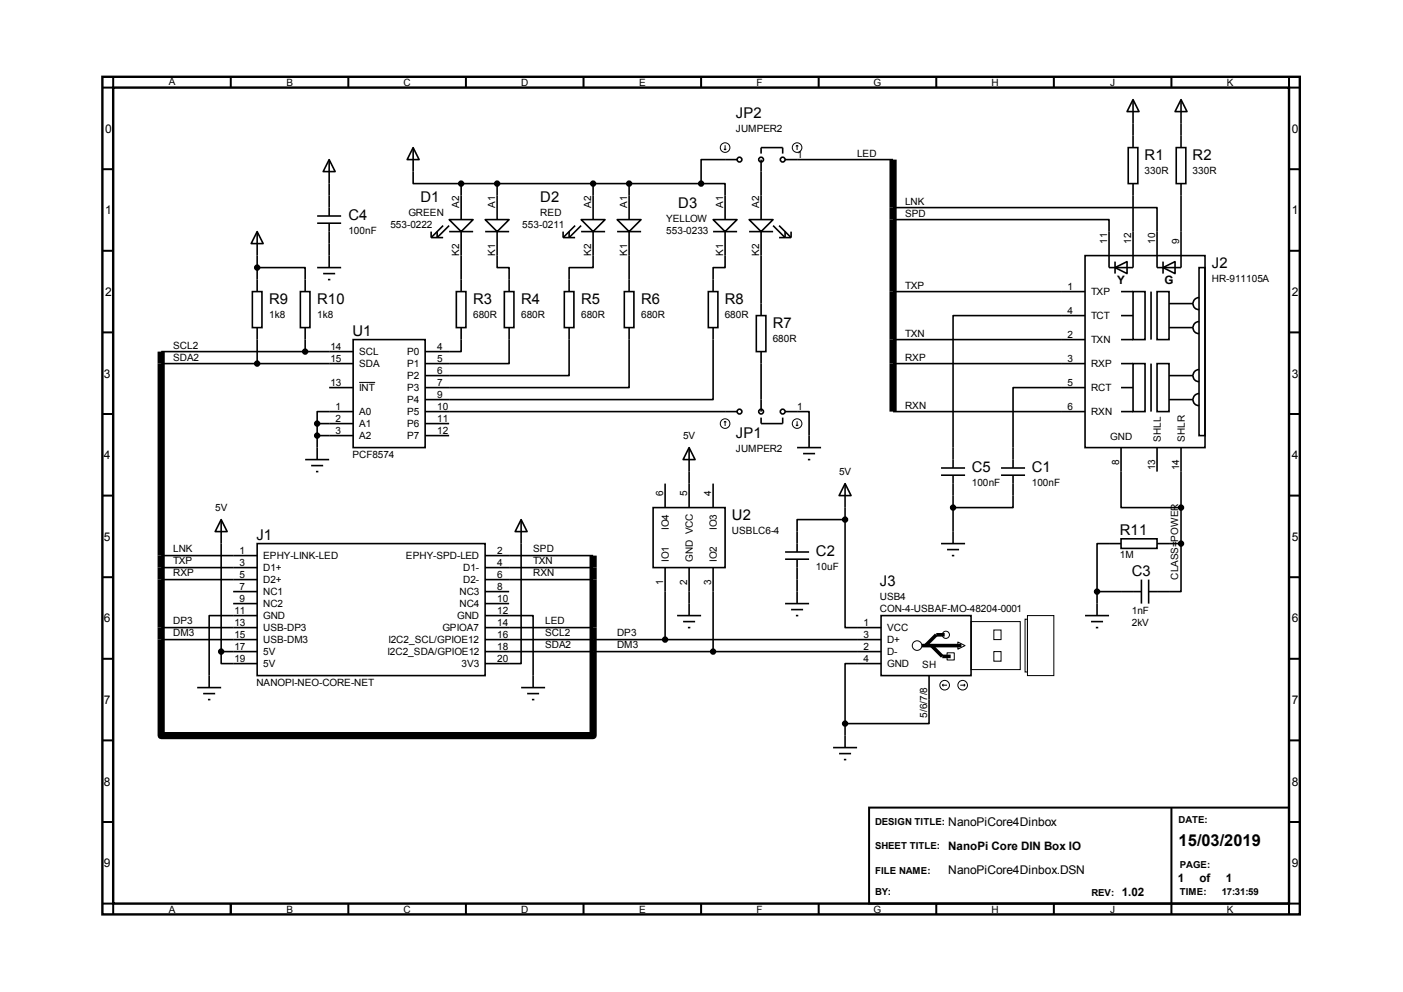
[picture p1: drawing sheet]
<svg xmlns="http://www.w3.org/2000/svg" width="297mm" height="210mm" viewBox="0 0 297 210" stroke-linecap="round" stroke-linejoin="round" font-family="sans-serif">
<path d="M21.7 16.3h253.5v177.2h-253.5zM24 18.5h248.9v172.8h-248.9z" fill="none" stroke="#000" stroke-width=".51"/>
<g fill="none" stroke="#000" stroke-width=".42">
<path d="M24 16.3v2.2h-2.3M48.9 16.3v2.2M73.7 16.3v2.2M98.6 16.3v2.2M123.5 16.3v2.2M148.4 16.3v2.2M173.3 16.3v2.2M198.2 16.3v2.2M223.1 16.3v2.2M248 16.3v2.2M272.9 16.3v2.2h2.3M21.7 35.8h2.3"/>
<path d="M272.9 35.8h2.3M21.7 53.1h2.3M272.9 53.1h2.3M21.7 70.4h2.3M272.9 70.4h2.3M21.7 87.6h2.3M272.9 87.6h2.3M21.7 104.9h2.3M272.9 104.9h2.3M21.7 122.2h2.3M21.7 139.4h2.3M272.9 122.2h2.3"/>
<path d="M272.9 139.4h2.3M21.7 156.7h2.3M272.9 156.7h2.3M21.7 174h2.3M184 170.9h88.9v20.4h-88.9zM248 170.9v22.6M272.9 174h2.3M21.7 191.3h2.3v2.2M48.9 191.3v2.2M73.7 191.3v2.2M98.6 191.3v2.2M123.5 191.3v2.2"/>
<path d="M148.4 191.3v2.2M173.3 191.3v2.2M198.2 191.3v2.2M223.1 191.3v2.2M275.2 191.3h-2.3v2.2"/>
</g>
<path d="M189.1 33.8v53.3M34.1 74.4v81.3h91.5v-38.1" fill="none" stroke="#000" stroke-width="1.5" stroke-linecap="butt"/>
<g fill="none" stroke="#000" stroke-width=".34">
<path d="M69.7 33.8l1.3 2.5h-2.6zM69.7 33.8v11.9M87.5 31.2l1.2 2.6h-2.5zM87.5 31.2v7.7h10.1M97.6 38.9v7.6M97.6 38.9h50.8M105.2 38.9v7.6M125.6 38.9v7.6M133.2 38.9v7.6M148.4 38.9h5.1v7.6M156 33.8h-7.6v5.1M161.1 32.5v-1.3h4.6v1.3"/>
<path d="M161.1 33.8v12.7M166.2 33.8h22.9M238.8 31.2h2.1v7.7h-2.1zM239.9 21.1l1.2 2.5h-2.5zM239.9 38.9v17.7h-5.1v-10.1h-45.7M239.9 21.1v10.1M249 31.2h2v7.7h-2zM250 21.1l1.3 2.5h-2.5zM250 38.9v17.7h-5.1v-12.7h-55.8M250 21.1v10.1M54.4 49l1.3 2.6h-2.5zM54.4 56.6h10.2v5.1"/>
<path d="M54.4 49v12.7M67.1 45.7h5.1M67.1 47.2h5.1M67.1 56.6h5.1M68.4 57.9h2.6M69.4 59.2h.5M69.7 47.2v9.4M91.3 49v1.3M91.3 50.3h2.5M93.8 47.8l-2.5 2.5M95.1 46.5h5.1l-2.6 2.5zM95.1 49h5.1"/>
<path d="M95.1 47.8l-2.6 2.5v-1.3M97.6 49v12.7M102.7 46.5h5.1l-2.6 2.5zM102.7 49h5.1M105.2 49v7.6h2.6v5.1M119.2 50.3h2.6M119.2 49v1.3M121.8 47.8l-2.6 2.5M123 46.5h5.1l-2.5 2.5zM123 49h5.1M123 47.8l-2.5 2.5v-1.3M125.6 49v7.6h-5.1v5.1"/>
<path d="M130.6 46.5h5.1l-2.5 2.5zM130.6 49h5.1M133.2 49v12.7M151 46.5h5l-2.5 2.5zM151 49h5M153.5 49v7.6h-2.5v5.1M158.6 46.5h5.1l-2.6 2.5zM158.6 49h5.1M161.1 49v17.8M163.7 47.8l2.5 2.5v-1.3M164.9 50.3h2.6M164.9 47.8l2.6 2.5"/>
<path d="M167.5 49v1.3M229.7 54.1h25.4v40.6h-25.4zM236.1 56.6l2.5-1.2v2.5zM236.1 55.4v2.5M246.2 56.6l2.6-1.2v2.5zM246.2 55.4v2.5M253.8 56.6h1.3v35.6h-1.3zM34.1 74.4h40.7M34.1 77h40.7M53.4 61.7h2.1v7.6h-2.1zM54.4 69.3v7.7M63.6 61.7h2v7.6h-2z"/>
<path d="M64.6 69.3v5.1M74.8 71.9h15.2v22.8h-15.2zM96.6 61.7h2v7.6h-2zM97.6 69.3v5.1h-7.6M106.8 61.7h2v7.6h-2zM107.8 69.3v7.7h-17.8M119.5 61.7h2v7.6h-2zM120.5 69.3v10.2h-30.5M132.2 61.7h2v7.6h-2zM133.2 69.3v12.7h-43.2M149.9 61.7h2.1v7.6h-2.1zM151 69.3v15.3h-61"/>
<path d="M160.1 66.8h2v7.6h-2zM161.1 74.4v12.7M189.1 77h40.6M189.1 71.9h40.6M189.1 61.7h40.6M229.7 66.8h-27.9v32.3M237.3 77h2.6M237.3 71.9h2.6M237.3 61.7h2.6M237.3 66.8h2.6M239.9 61.7h2.5v10.2h-2.5zM239.9 77h2.5v10.1h-2.5z"/>
<path d="M243.7 61.7v10.2M243.7 77v10.1M244.9 61.7h2.6v10.2h-2.6zM244.9 77h2.6v10.1h-2.6zM247.5 79.5h5.1M247.5 69.3h5.1M247.5 64.3h5.1M252.6 69.3a1.2 1.2 0 0 0 1.2 1.3M252.6 64.3a1.2 1.2 0 0 0 1.2 1.2M252.6 79.5a1.2 1.2 0 0 0 1.2 1.3M253.8 68.1a1.25 1.25 0 0 0-1.2 1.2M253.8 63a1.25 1.25 0 0 0-1.2 1.3"/>
<path d="M253.8 78.2a1.25 1.25 0 0 0-1.2 1.3M64.6 97.3h5.1M65.9 98.6h2.5M66.9 99.8h.5M67.1 89.7h7.7M67.1 89.7v7.6M67.1 92.2h7.7M69.7 82h5.1M74.8 87.1h-7.7v2.6M90 89.7h5.1M90 92.2h5.1M90 87.1h66"/>
<path d="M145.9 94.7l1.3 2.6h-2.6zM145.9 94.7v12.7M161.1 88.4v1.3h4.6v-1.3M166.2 87.1h5.1v7.6M168.7 94.7h5.1M170 96h2.6M171 97.3h.5M189.1 87.1h40.6M199.2 99.1h5.1M211.9 99.1h5.1M229.7 82h-15.2v17.1M237.3 94.7v12.7h12.7"/>
<path d="M237.3 87.1h2.6M237.3 82h2.6M244.9 94.7v5.1M247.5 84.6h5.1M250 94.7v20.4M252.6 84.6a1.2 1.2 0 0 0 1.2 1.3M253.8 83.3a1.25 1.25 0 0 0-1.2 1.3M34.1 117.6h20.3M46.8 110l1.3 2.5h-2.5zM46.8 110v27.9M54.4 115.1h48.3v27.9h-48.3zM102.7 117.6h22.9"/>
<path d="M110.3 110l1.3 2.5h-2.5zM110.3 110v30.5h-7.6M138.3 107.4h15.2v12.7h-15.2zM140.8 102.4v5M151 102.4v5M166.2 116.8h5.1M166.2 118.4h5.1M168.7 118.4v9.4M178.9 102.4l1.3 2.5h-2.6zM178.9 110v22.8h7.6M178.9 110h-10.2v6.8M178.9 102.4v7.6"/>
<path d="M199.2 115.1h5.1M199.2 100.6h5.1M200.5 116.3h2.5M201.5 117.6h.5M201.8 100.6v14.5M211.9 100.6h5.1M214.5 100.6v6.8h-12.7M237.3 114h7.6v2.1h-7.6zM237.3 115.1h-5.1v10.1M244.9 115.1h5.1M250 115.1v10.1h-6.8M34.1 120.1h20.3"/>
<path d="M34.1 122.7h20.3M34.1 135.4h20.3M34.1 132.8h20.3M46.8 137.9v2.6h7.6M46.8 137.9h7.6M49.4 125.2h5M49.4 127.8h5M54.4 130.3h-10.1v15.2M102.7 130.3h10.2v15.2M102.7 137.9h83.8M102.7 120.1h22.9M102.7 122.7h22.9"/>
<path d="M102.7 135.4h83.8M102.7 132.8h22.9M102.7 125.2h5.1M102.7 127.8h5.1M140.8 120.1v15.3M143.3 130.3h5.1M144.6 131.6h2.6M145.6 132.8h.5M145.9 120.1v10.2M151 120.1v17.8M166.2 127.8h5.1M167.5 129h2.5"/>
<path d="M168.5 130.3h.5M186.5 130.3h19.1v12.7h-19.1zM229.7 130.3h5.1M231 131.6h2.5M232 132.8h.5M232.2 125.2v5.1M232.2 125.2h9.4M241.6 122.7v5.1M243.2 122.7v5.1M41.7 145.5h5.1M43 146.8h2.6M44 148.1h.5"/>
<path d="M110.3 145.5h5.1M111.6 146.8h2.5M112.6 148.1h.5M176.4 158.2h5M177.6 159.5h2.6M178.9 153.2v5M186.5 140.5h-7.6v12.7M196.7 143v10.2h-17.8M178.6 160.8h.6"/>
<circle cx="97.6" cy="38.9" r=".51"/>
<circle cx="105.2" cy="38.9" r=".51"/>
<circle cx="125.6" cy="38.9" r=".51"/>
<circle cx="133.2" cy="38.9" r=".51"/>
<circle cx="148.4" cy="38.9" r=".51"/>
<circle cx="156.5" cy="33.8" r=".51"/>
<circle cx="161.1" cy="33.8" r=".51"/>
<circle cx="165.7" cy="33.8" r=".51"/>
<circle cx="54.4" cy="56.6" r=".51"/>
<circle cx="54.4" cy="77" r=".51"/>
<circle cx="64.6" cy="74.4" r=".51"/>
<circle cx="67.1" cy="92.2" r=".51"/>
<circle cx="67.1" cy="89.7" r=".51"/>
<circle cx="156.5" cy="87.1" r=".51"/>
<circle cx="161.1" cy="87.1" r=".51"/>
<circle cx="165.7" cy="87.1" r=".51"/>
<circle cx="178.9" cy="110" r=".51"/>
<circle cx="201.8" cy="107.4" r=".51"/>
<circle cx="250" cy="107.4" r=".51"/>
<circle cx="250" cy="115.1" r=".51"/>
<circle cx="46.8" cy="137.9" r=".51"/>
<circle cx="140.8" cy="135.4" r=".51"/>
<circle cx="151" cy="137.9" r=".51"/>
<circle cx="232.2" cy="125.2" r=".51"/>
<circle cx="178.9" cy="153.2" r=".51"/>
</g>
<g fill="none" stroke="#000" stroke-width=".21">
<path d="M153.2 31.5l.3 .3M153.5 30.7v1.1M153.8 31.5l-.3 .3M168.7 30.7v1.1M168.7 30.7l.3 .3M168.7 30.7l-.2 .3M76 80.9h3.4M153.5 89.2l.3 .2M153.5 89.2l-.3 .2M153.5 89.2v1M168.5 89.9l.2 .3M168.7 89.2v1"/>
<path d="M169 89.9l-.3 .3M200.5 138.2h1.5v1.5h-1.5zM202.8 135.9l1.5 .8-1.5 .7zM205.6 131.6h10.4v10.1h-10.4zM210.4 137.9h1.5v2.1h-1.5zM210.4 133.4h1.5v2h-1.5zM217 131.1h.5v11.1h-.5zM217.5 130.3h5.6v12.7h-5.6zM199.5 145l.2 .3M199.5 145h1M199.7 144.8l-.2 .2M203.3 145h1"/>
<path d="M204 144.8l.3 .2M204.3 145l-.3 .3"/>
<circle cx="153.5" cy="31.2" r="1.02"/>
<circle cx="168.7" cy="31.2" r="1.02"/>
<circle cx="153.5" cy="89.7" r="1.02"/>
<circle cx="168.7" cy="89.7" r="1.02"/>
<circle cx="194.1" cy="136.7" r="1.02"/>
<circle cx="200.2" cy="134.4" r=".76"/>
<circle cx="200" cy="145" r="1.02"/>
<circle cx="203.8" cy="145" r="1.02"/>
</g>
<path d="M195.2 136.7h8.3M197.2 136.7l2.3 2.2h1.8M200 134.4h-1.8l-2.3 2.3" fill="none" stroke="#000" stroke-width=".76" stroke-linecap="butt"/>
<g fill="#000">
<circle cx="97.6" cy="38.9" r=".51"/>
<circle cx="105.2" cy="38.9" r=".51"/>
<circle cx="125.6" cy="38.9" r=".51"/>
<circle cx="133.2" cy="38.9" r=".51"/>
<circle cx="148.4" cy="38.9" r=".51"/>
<circle cx="54.4" cy="56.6" r=".51"/>
<circle cx="54.4" cy="77" r=".51"/>
<circle cx="64.6" cy="74.4" r=".51"/>
<circle cx="67.1" cy="92.2" r=".51"/>
<circle cx="67.1" cy="89.7" r=".51"/>
<circle cx="178.9" cy="110" r=".51"/>
<circle cx="201.8" cy="107.4" r=".51"/>
<circle cx="250" cy="107.4" r=".51"/>
<circle cx="250" cy="115.1" r=".51"/>
<circle cx="46.8" cy="137.9" r=".51"/>
<circle cx="140.8" cy="135.4" r=".51"/>
<circle cx="151" cy="137.9" r=".51"/>
<circle cx="232.2" cy="125.2" r=".51"/>
<circle cx="178.9" cy="153.2" r=".51"/>
</g>
<text font-size="3.5" x="249.5" y="179">15/03/2019</text>
<g font-size="3.1">
<text x="155.8" y="25.1">JP2</text>
<text x="242.3" y="34">R1</text>
<text x="252.5" y="34">R2</text>
<text x="73.7" y="46.7">C4</text>
<text x="89" y="42.8">D1</text>
<text x="114.4" y="42.8">D2</text>
<text x="143.6" y="44.1">D3</text>
<text x="256.5" y="56.8">J2</text>
<text x="57" y="64.4">R9</text>
<text x="67.1" y="64.4">R10</text>
<text x="100.2" y="64.4">R3</text>
<text x="110.3" y="64.4">R4</text>
<text x="123" y="64.4">R5</text>
<text x="135.7" y="64.4">R6</text>
<text x="153.4" y="64.4">R8</text>
<text x="74.6" y="71.1">U1</text>
<text x="163.6" y="69.5">R7</text>
<text x="155.8" y="92.8">JP1</text>
<text x="205.7" y="100">C5</text>
<text x="218.4" y="100">C1</text>
<text x="154.9" y="110.1">U2</text>
<text x="237.1" y="113.2">R11</text>
<text x="54.3" y="114.2">J1</text>
<text x="172.7" y="117.7">C2</text>
<text x="186.3" y="124">J3</text>
<text x="239.6" y="121.8">C3</text>
</g>
<g font-size="2.5">
<text x="22.3" y="28.1">0</text>
<text x="273.5" y="28.1">0</text>
<text x="22.3" y="45.4">1</text>
<text x="273.5" y="45.4">1</text>
<text x="22.3" y="62.7">2</text>
<text x="236.5" y="60.1">Y</text>
<text x="246.5" y="60.1">G</text>
<text x="273.5" y="62.7">2</text>
<text x="22" y="79.9">3</text>
<text x="273.5" y="79.9">3</text>
<text x="22" y="97.2">4</text>
<text x="273.5" y="97.2">4</text>
<text x="22" y="114.5">5</text>
<text x="273.5" y="114.5">5</text>
<text x="22" y="131.7">6</text>
<text x="273.5" y="131.7">6</text>
<text x="22" y="149">7</text>
<text x="273.5" y="149">7</text>
<text x="22" y="166.3">8</text>
<text x="273.5" y="166.3">8</text>
<text x="200.7" y="179.9">NanoPi Core DIN Box IO</text>
<text x="200.7" y="174.8">NanoPiCore4Dinbox</text>
<text x="22" y="183.6">9</text>
<text x="200.7" y="185.1">NanoPiCore4Dinbox.DSN</text>
<text x="273.5" y="183.6">9</text>
<text x="237.5" y="189.7">1.02</text>
<text x="249.3" y="186.7">1</text>
<text x="253.9" y="186.7">of</text>
<text x="259.5" y="186.7">1</text>
</g>
<g font-size="2.1">
<text x="35.7" y="18">A</text>
<text x="60.6" y="18.3">B</text>
<text x="85.4" y="18.3">C</text>
<text x="110.3" y="18.3">D</text>
<text x="135.3" y="18.3">E</text>
<text x="160.2" y="18.3">F</text>
<text x="184.9" y="18.3">G</text>
<text x="209.9" y="18.3">H</text>
<text x="235" y="18.3">J</text>
<text x="259.7" y="18.3">K</text>
<text x="155.8" y="27.9">JUMPER2</text>
<text x="168.7" y="33.4">1</text>
<text x="181.4" y="33.2">LED</text>
<text x="242.3" y="36.8">330R</text>
<text x="252.5" y="36.8">330R</text>
<text x="86.4" y="45.7">GREEN</text>
<text x="97.2" y="43.9" transform="rotate(-90 97.2 43.9)">A2</text>
<text x="104.8" y="43.9" transform="rotate(-90 104.8 43.9)">A1</text>
<text x="114.4" y="45.7">RED</text>
<text x="125.2" y="43.9" transform="rotate(-90 125.2 43.9)">A2</text>
<text x="132.8" y="43.9" transform="rotate(-90 132.8 43.9)">A1</text>
<text x="141.1" y="47">YELLOW</text>
<text x="153.1" y="43.9" transform="rotate(-90 153.1 43.9)">A1</text>
<text x="160.7" y="43.9" transform="rotate(-90 160.7 43.9)">A2</text>
<text x="191.6" y="43.3">LNK</text>
<text x="191.6" y="45.9">SPD</text>
<text x="73.7" y="49.5">100nF</text>
<text x="82.6" y="48.3">553-0222</text>
<text x="110.6" y="48.3">553-0211</text>
<text x="141.1" y="49.5">553-0233</text>
<text x="234.4" y="51.6" transform="rotate(-90 234.4 51.6)">11</text>
<text x="239.5" y="51.6" transform="rotate(-90 239.5 51.6)">12</text>
<text x="244.6" y="51.6" transform="rotate(-90 244.6 51.6)">10</text>
<text x="249.6" y="51.6" transform="rotate(-90 249.6 51.6)">9</text>
<text x="97.2" y="54.1" transform="rotate(-90 97.2 54.1)">K2</text>
<text x="104.8" y="54.1" transform="rotate(-90 104.8 54.1)">K1</text>
<text x="125.2" y="54.1" transform="rotate(-90 125.2 54.1)">K2</text>
<text x="132.8" y="54.1" transform="rotate(-90 132.8 54.1)">K1</text>
<text x="153.1" y="54.1" transform="rotate(-90 153.1 54.1)">K1</text>
<text x="160.7" y="54.1" transform="rotate(-90 160.7 54.1)">K2</text>
<text x="256.5" y="59.7">HR-911105A</text>
<text x="191.6" y="61.1">TXP</text>
<text x="226" y="61.3">1</text>
<text x="231" y="62.5">TXP</text>
<text x="57" y="67.3">1k8</text>
<text x="67.1" y="67.3">1k8</text>
<text x="100.2" y="67.3">680R</text>
<text x="110.3" y="67.3">680R</text>
<text x="123" y="67.3">680R</text>
<text x="135.7" y="67.3">680R</text>
<text x="153.4" y="67.3">680R</text>
<text x="191.6" y="71.3">TXN</text>
<text x="226" y="71.5">2</text>
<text x="226" y="66.4">4</text>
<text x="231" y="67.6">TCT</text>
<text x="36.7" y="73.8">SCL2</text>
<text x="36.7" y="76.4">SDA2</text>
<text x="69.9" y="74">14</text>
<text x="69.9" y="76.5">15</text>
<text x="76" y="75.2">SCL</text>
<text x="76" y="77.7">SDA</text>
<text x="86.2" y="75.2">P0</text>
<text x="86.2" y="77.7">P1</text>
<text x="92.5" y="74">4</text>
<text x="92.5" y="76.5">5</text>
<text x="163.6" y="72.4">680R</text>
<text x="191.6" y="76.4">RXP</text>
<text x="226" y="76.5">3</text>
<text x="231" y="77.7">RXP</text>
<text x="231" y="72.6">TXN</text>
<text x="69.9" y="81.6">13</text>
<text x="76" y="82.8">INT</text>
<text x="86.2" y="80.3">P2</text>
<text x="86.2" y="82.8">P3</text>
<text x="92.5" y="79.1">6</text>
<text x="92.5" y="81.6">7</text>
<text x="226" y="81.6">5</text>
<text x="231" y="82.8">RCT</text>
<text x="71" y="86.7">1</text>
<text x="71" y="89.2">2</text>
<text x="76" y="87.9">A0</text>
<text x="86.2" y="85.3">P4</text>
<text x="86.2" y="87.9">P5</text>
<text x="92.5" y="84.2">9</text>
<text x="92.5" y="86.7">10</text>
<text x="92.5" y="89.2">11</text>
<text x="168.7" y="86.7">1</text>
<text x="191.6" y="86.5">RXN</text>
<text x="226" y="86.7">6</text>
<text x="231" y="87.9">RXN</text>
<text x="71" y="91.8">3</text>
<text x="76" y="90.4">A1</text>
<text x="76" y="93">A2</text>
<text x="86.2" y="90.4">P6</text>
<text x="86.2" y="93">P7</text>
<text x="92.5" y="91.8">12</text>
<text x="144.6" y="93">5V</text>
<text x="155.8" y="95.7">JUMPER2</text>
<text x="235" y="93">GND</text>
<text x="245.7" y="93.5" transform="rotate(-90 245.7 93.5)">SHLL</text>
<text x="250.8" y="93.5" transform="rotate(-90 250.8 93.5)">SHLR</text>
<text x="74.6" y="96.9">PCF8574</text>
<text x="177.6" y="100.6">5V</text>
<text x="236.9" y="98.5" transform="rotate(-90 236.9 98.5)">8</text>
<text x="244.6" y="99.6" transform="rotate(-90 244.6 99.6)">13</text>
<text x="249.6" y="99.6" transform="rotate(-90 249.6 99.6)">14</text>
<text x="140.4" y="104.9" transform="rotate(-90 140.4 104.9)">6</text>
<text x="145.5" y="104.9" transform="rotate(-90 145.5 104.9)">5</text>
<text x="150.6" y="104.9" transform="rotate(-90 150.6 104.9)">4</text>
<text x="205.7" y="102.9">100nF</text>
<text x="218.4" y="102.9">100nF</text>
<text x="45.6" y="108.2">5V</text>
<text x="141.6" y="112.1" transform="rotate(-90 141.6 112.1)">IO4</text>
<text x="151.7" y="112.1" transform="rotate(-90 151.7 112.1)">IO3</text>
<text x="154.9" y="112.9">USBLC6-4</text>
<text x="36.7" y="116.9">LNK</text>
<text x="36.7" y="119.5">TXP</text>
<text x="50.7" y="117.2">1</text>
<text x="50.7" y="119.7">3</text>
<text x="55.7" y="118.4">EPHY-LINK-LED</text>
<text x="85.9" y="118.4">EPHY-SPD-LED</text>
<text x="105.2" y="117.2">2</text>
<text x="105.2" y="119.7">4</text>
<text x="112.9" y="116.9">SPD</text>
<text x="112.9" y="119.5">TXN</text>
<text x="141.6" y="118.9" transform="rotate(-90 141.6 118.9)">IO1</text>
<text x="146.7" y="118.9" transform="rotate(-90 146.7 118.9)">GND VCC</text>
<text x="151.7" y="118.9" transform="rotate(-90 151.7 118.9)">IO2</text>
<text x="237.1" y="118.2">1M</text>
<text x="249.4" y="114.6" transform="rotate(-90 249.4 114.6)">POWER</text>
<text x="36.7" y="122">RXP</text>
<text x="50.7" y="122.3">5</text>
<text x="50.7" y="124.8">7</text>
<text x="55.7" y="120.9">D1+</text>
<text x="55.7" y="123.4">D2+</text>
<text x="55.7" y="126">NC1</text>
<text x="97.3" y="126">NC3</text>
<text x="98" y="120.9">D1-</text>
<text x="98" y="123.4">D2-</text>
<text x="105.2" y="122.3">6</text>
<text x="105.2" y="124.8">8</text>
<text x="112.9" y="122">RXN</text>
<text x="140.4" y="123.8" transform="rotate(-90 140.4 123.8)">1</text>
<text x="145.5" y="123.8" transform="rotate(-90 145.5 123.8)">2</text>
<text x="150.6" y="123.8" transform="rotate(-90 150.6 123.8)">3</text>
<text x="172.7" y="120.6">10uF</text>
<text x="249.4" y="122.7" transform="rotate(-90 249.4 122.7)">CLASS=</text>
<text x="49.6" y="129.9">11</text>
<text x="50.7" y="127.3">9</text>
<text x="55.7" y="128.5">NC2</text>
<text x="55.7" y="131.1">GND</text>
<text x="96.8" y="131.1">GND</text>
<text x="97.3" y="128.5">NC4</text>
<text x="105.2" y="127.3">10</text>
<text x="105.2" y="129.9">12</text>
<text x="186.3" y="126.9">USB4</text>
<text x="186.3" y="129.5">CON-4-USBAF-MO-48204-0001</text>
<text x="239.6" y="129.9">1nF</text>
<text x="36.7" y="132.2">DP3</text>
<text x="36.7" y="134.7">DM3</text>
<text x="49.6" y="132.4">13</text>
<text x="49.6" y="135">15</text>
<text x="49.6" y="137.5">17</text>
<text x="55.7" y="133.6">USB-DP3</text>
<text x="55.7" y="136.1">USB-DM3</text>
<text x="82.2" y="136.1">I2C2_SCL/GPIOE12</text>
<text x="93.6" y="133.6">GPIOA7</text>
<text x="105.2" y="132.4">14</text>
<text x="105.2" y="135">16</text>
<text x="105.2" y="137.5">18</text>
<text x="115.4" y="134.7">SCL2</text>
<text x="115.4" y="137.2">SDA2</text>
<text x="115.4" y="132.2">LED</text>
<text x="130.6" y="134.7">DP3</text>
<text x="130.6" y="137.2">DM3</text>
<text x="182.8" y="132.4">1</text>
<text x="182.8" y="135">3</text>
<text x="182.8" y="137.5">2</text>
<text x="187.8" y="133.6">VCC</text>
<text x="187.8" y="136.1">D+</text>
<text x="239.6" y="132.4">2kV</text>
<text x="49.6" y="140">19</text>
<text x="55.7" y="138.7">5V</text>
<text x="55.7" y="141.2">5V</text>
<text x="82" y="138.7">I2C2_SDA/GPIOE12</text>
<text x="97.7" y="141.2">3V3</text>
<text x="105.2" y="140">20</text>
<text x="182.8" y="140">4</text>
<text x="187.8" y="138.7">D-</text>
<text x="187.8" y="141.2">GND</text>
<text x="195.2" y="141.3">SH</text>
<text x="54.3" y="145.1">NANOPI-NEO-CORE-NET</text>
<text x="196.3" y="152" transform="rotate(-90 196.3 152)">5/6/7/8</text>
<text x="35.7" y="193.3">A</text>
<text x="60.6" y="193.3">B</text>
<text x="85.4" y="193.3">C</text>
<text x="110.3" y="193.3">D</text>
<text x="135.3" y="193.3">E</text>
<text x="160.2" y="193.3">F</text>
<text x="184.9" y="193.3">G</text>
<text x="209.9" y="193.3">H</text>
<text x="235" y="193.3">J</text>
<text x="259.7" y="193.3">K</text>
</g>
<g font-size="2">
<text x="185.3" y="174.6">DESIGN TITLE:</text>
<text x="185.3" y="179.7">SHEET TITLE:</text>
<text x="249.5" y="174.2">DATE:</text>
<text x="185.3" y="184.9">FILE NAME:</text>
<text x="249.8" y="183.6">PAGE:</text>
<text x="185.3" y="189.4">BY:</text>
<text x="231.1" y="189.6">REV:</text>
<text x="249.8" y="189.4">TIME:</text>
<text x="258.7" y="189.4">17:31:59</text>
</g>
</svg>
